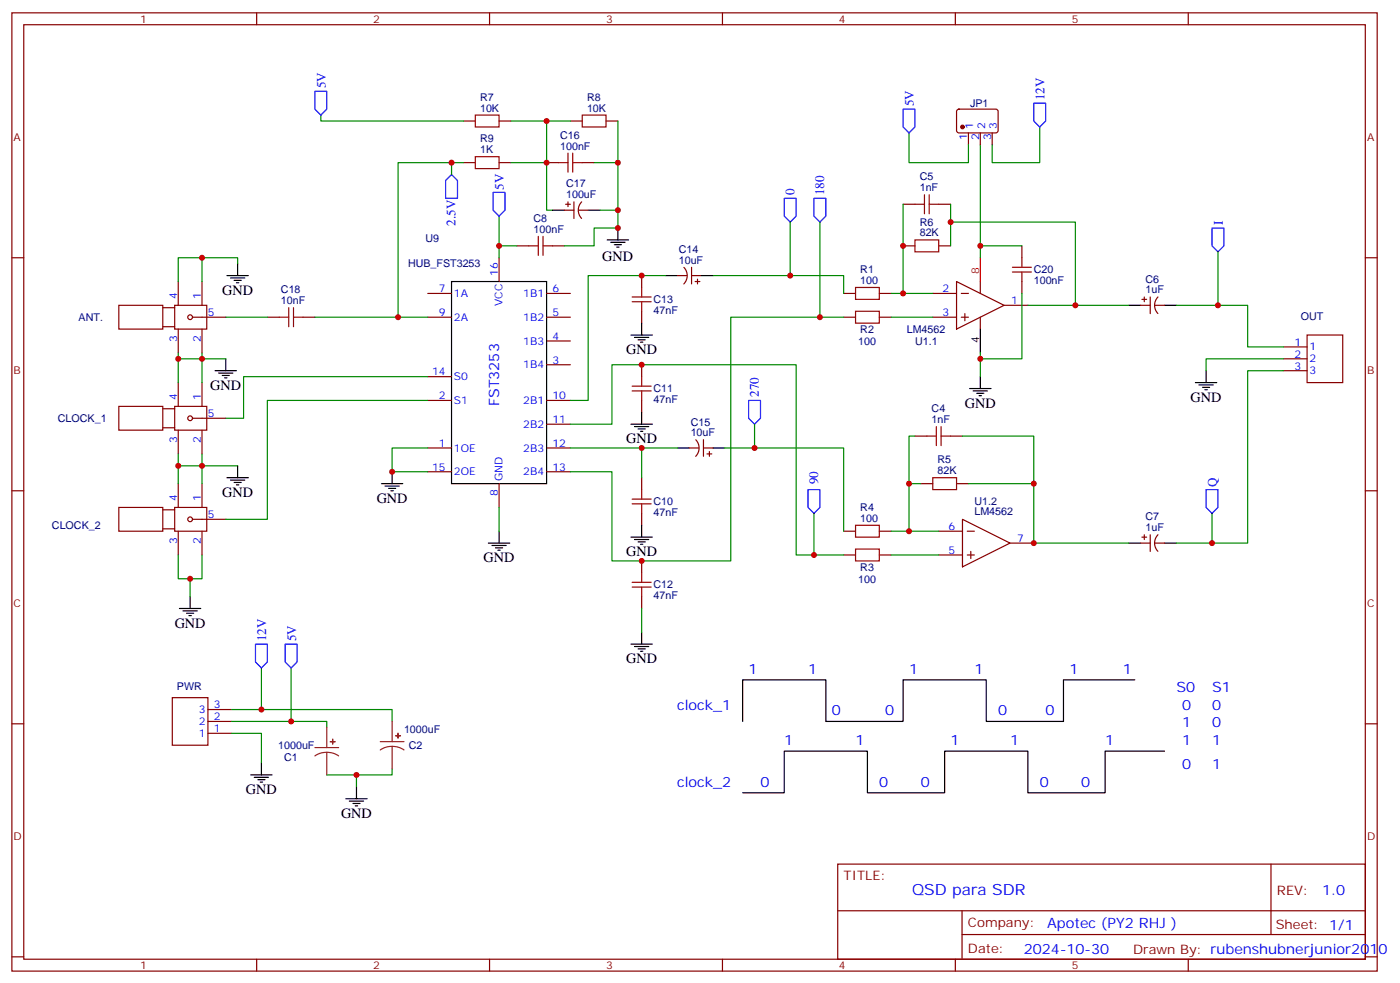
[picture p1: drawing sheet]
<svg xmlns="http://www.w3.org/2000/svg" width="416mm" height="292mm" viewBox="0 0 416 292" stroke-linecap="round" stroke-linejoin="round" font-family="sans-serif">
<g fill="none" stroke="#870000" stroke-width=".35">
<path d="M3.5 3.8h405.4v284.3h-405.4zM7.1 7.3h398.2v277.3h-398.2zM76.2 3.8v3.5M145.3 3.8v3.5M214.5 3.8v3.5M283.6 3.8v3.5M352.8 3.8v3.5M137.6 35.9h3.5M148.2 35.9h3.5M169.3 35.9h3.6M179.9 35.9h3.5M284.2 32.6l.5-.2h11.2l.4 .7v5.9l-.7 .4h-11.2l-.4-.7v-5.6z"/>
<path d="M287.5 39.4v3.6M291 39.4v3.6M294.6 39.4v3.6M137.6 48.3h3.5M148.2 48.3h3.5M162.3 48.3h3.5M168.6 59.9v1.4M170.4 59.9v4.9M172.7 59.9a3.5 3.5 0 0 0 0 4.9M172.9 48.3h3.5M3.5 76.5h3.6M148.2 76.5v7"/>
<path d="M153.5 73h3.5M164 73h3.6M167.6 62.4h2.8M167.9 60.6h1.4M171.8 62.4h2.8M203 79.3a3.5 3.5 0 0 1 0 5M205.3 79.3v4.9M268.1 60.6h3.5M268.1 73h3.5M278.7 60.6h3.5M278.7 73h3.5M303.4 73v3.5"/>
<path d="M405.3 76.5h3.6M35.3 90.6h13v7h-13zM48.3 91.3h3.6M48.3 96.9h3.6M51.9 90.6h9.5v7h-9.5zM52.9 83.5v7.1M52.9 97.6v7.1M57.1 94.1h9.9M60 83.5v7.1M60 97.6v7.1M79.4 94.1h3.5M90 94.1h3.5"/>
<path d="M127 87.1h7.1M127 94.1h7.1M162.3 87.1h7M162.3 94.1h7M190.5 81.8v3.5M190.5 92.4v3.5M201.1 81.8h2.8M205.3 81.8h2.8M206.4 83.5h1.4M207.1 82.8v1.4M250.5 87.1h3.5M250.5 94.1h3.5"/>
<path d="M261.1 87.1h3.5M261.1 94.1h3.5M276.9 87.1h7.1M276.9 94.1h7.1M284 83.5l14.1 7.1-14.1 7zM285.4 87.1h2.1M285.4 94.1h2.1M286.5 93.1v2.1M291 83.5v3.6M291 94.1v3.5M298.1 90.6h7.1M303.4 83.5v3.6"/>
<path d="M338.7 90.6h2.8M339 88.8h1.4M339.7 88.1v1.4M341.5 88.1v5M342.9 90.6h2.8M343.8 88.1a3.5 3.5 0 0 0 0 4.9M388.1 99.4h10.5v14.1h-10.5zM52.9 113.5v7.1M60 113.5v7.1M127 118.8h7.1M127 111.8h7.1M162.3 118.8h7"/>
<path d="M162.3 108.2h7M162.3 101.2h7M190.5 108.2v3.6M190.5 118.8v3.5M381 102.9h7.1M381 106.5h7.1M381 110h7.1M35.3 120.6h13v7h-13zM48.3 121.3h3.6M48.3 126.9h3.6M51.9 120.6h9.5v7h-9.5zM52.9 127.6v7.1"/>
<path d="M57.1 124.1h9.9M60 127.6v7.1M127 132.9h7.1M127 140h7.1M162.3 132.9h7M162.3 125.9h7M162.3 140h7M204.6 132.9h2.8M206.6 130.5a3.5 3.5 0 0 1-.1 4.9M208.8 132.9h2.9M208.8 130.5v4.9M209.9 134.7h1.4"/>
<path d="M210.6 134v1.4M271.6 129.4h3.6M282.2 129.4h3.6M3.5 145.6h3.6M35.3 150.6h13v7h-13zM48.3 151.3h3.6M48.3 156.9h3.6M51.9 150.6h9.5v7h-9.5zM52.9 143.5v7.1M52.9 157.6v7.1M57.1 154.1h9.9M60 143.5v7.1"/>
<path d="M60 157.6v7.1M148.2 143.5v7.1M190.5 141.7v3.6M190.5 152.3v3.6M250.5 157.6h3.5M261.1 157.6h3.5M273.4 143.5h3.5M278.7 157.6h7.1M284 143.5h3.5M285.8 154.1l14.1 7-14.1 7.1zM287.2 157.6h2.1M339 159.4h1.4"/>
<path d="M339.7 158.7v1.4M341.5 158.7v4.9M343.8 158.7a3.5 3.5 0 0 0 0 4.9M405.3 145.6h3.6M190.5 166.4v3.6M190.5 177v3.6M250.5 164.7h3.5M261.1 164.7h3.5M278.7 164.7h7.1M287.2 164.7h2.1M288.2 163.6v2.1M299.9 161.1h7"/>
<path d="M338.7 161.1h2.8M342.9 161.1h2.8M3.5 214.8h3.6M51.2 207h10.5v14.1h-10.5zM61.7 217.6h7.1M61.7 214.1h7.1M61.7 210.5h7.1M405.3 214.8h3.6M248.7 256.4h156.6v28.2h-156.6zM377.3 256.4v20.9M248.7 270.2h156.5M285.6 277.3h119.6"/>
<path d="M285.6 270.2v14.2M3.5 283.9h3.6M76.2 284.6v3.5M145.3 284.6v3.5M214.5 284.6v3.5M283.6 284.6v3.5M352.8 284.6v3.5M405.3 283.9h3.6"/>
<circle cx="56.4" cy="94.1" r=".71"/>
<circle cx="56.4" cy="124.1" r=".71"/>
<circle cx="56.4" cy="154.1" r=".71"/>
</g>
<path d="M291 76.5v7" fill="none" stroke="#f00" stroke-width=".35"/>
<g fill="none" stroke="#000" stroke-width=".35">
<path d="M70.6 78.2v3.6M164 62.4h3.6M174.6 62.4h3.6M180.3 71.2h6.3M181.3 71.9h4.3M182.4 72.6h2.1M183.1 73.3h.7M183.4 67.7v3.5M67.4 81.8h6.3M68.4 82.5h4.3M69.5 83.2h2.1M70.2 83.9h.7"/>
<path d="M134.1 83.5h28.2v60h-28.2zM187.3 99.4h6.4M190.5 95.9v3.5M197.6 81.8h3.5M208.1 81.8h3.6M291 97.6v7.1M335.1 90.6h3.6M345.7 90.6h3.5M63.9 110h6.3M64.9 110.7h4.2M66 111.4h2.1M66.7 112.1h.7"/>
<path d="M67 106.5v3.5M188.4 100.1h4.2M189.4 100.8h2.2M190.1 101.5h.8M287.9 115.3h6.3M288.9 116h4.3M290 116.7h2.1M290.7 117.4h.7M291 111.8v3.5M354.9 113.5h6.3M356 114.2h4.2M357 114.9h2.1"/>
<path d="M357.7 115.6h.7M358.1 110v3.5M70.6 138.2v3.5M116.4 140v3.5M187.3 125.9h6.4M188.4 126.6h4.2M189.4 127.3h2.2M190.1 128h.8M190.5 122.3v3.6M201.1 132.9h3.5M211.7 132.9h3.5M67.4 141.7h6.3"/>
<path d="M68.4 142.5h4.3M69.5 143.2h2.1M70.2 143.9h.7M113.2 143.5h6.4M114.3 144.2h4.2M115.4 144.9h2.1M116.1 145.6h.7M148.2 157.6v3.5M187.3 159.4h6.4M190.5 155.9v3.5M56.4 177v3.6M145 161.1h6.3"/>
<path d="M146 161.9h4.3M147.1 162.6h2.1M147.8 163.3h.7M188.4 160.1h4.2M189.4 160.8h2.2M190.1 161.5h.8M335.1 161.1h3.6M345.7 161.1h3.5M53.3 180.6h6.3M54.3 181.3h4.3M55.4 182h2.1M56.1 182.7h.7"/>
<path d="M187.3 191.1h6.4M188.4 191.8h4.2M189.4 192.5h2.2M190.1 193.3h.8M190.5 187.6v3.5M336.9 201.7h-21.2v12.4h-22.9v-12.4h-24.7v12.4h-22.9v-12.4h-24.7v12.4M74.4 229.9h6.4M75.5 230.6h4.2M76.6 231.4h2.1M77.3 232.1h.7M77.6 226.4v3.5M102.7 237h6.3"/>
<path d="M103.7 237.7h4.2M104.8 238.4h2.1M105.5 239.1h.7M105.8 233.5v3.5M345.7 222.9h-17.6v12.3h-22.9v-12.3h-24.7v12.3h-23v-12.3h-24.7v12.3h-12.3"/>
</g>
<g fill="none" stroke="#a10000" stroke-width=".35">
<path d="M141.1 34.1h7.1v3.6h-7.1zM172.9 34.1h7v3.6h-7zM141.1 46.5h7.1v3.5h-7.1zM165.8 48.3h2.8M168.6 45.4v5.7M170 48.3h2.9M170 45.4v5.7M274.5 57.8v5.6M275.9 57.8v5.6M157 73h2.8M159.8 70.1v5.7M161.2 73h2.8"/>
<path d="M161.2 70.1v5.7M271.6 71.2h7.1v3.5h-7.1zM271.6 60.6h2.9M275.9 60.6h2.8M300.6 79.3h5.6M303.4 76.5v2.8M82.9 94.1h2.8M85.7 91.3v5.6M87.1 94.1h2.9M87.1 91.3v5.6M187.7 88.1h5.6M187.7 89.5h5.6"/>
<path d="M190.5 85.3v2.8M190.5 89.5v2.9M254 85.3h7.1v3.5h-7.1zM254 92.4h7.1v3.5h-7.1zM300.6 80.7h5.6M303.4 80.7v2.8M187.7 114.6h5.6M187.7 116h5.6M190.5 111.8v2.8M190.5 116v2.8M275.2 129.4h2.8M278 126.6v5.6"/>
<path d="M279.4 126.6v5.6M279.4 129.4h2.8M187.7 148.1h5.6M187.7 149.5h5.6M190.5 145.3v2.8M190.5 149.5v2.8M254 155.9h7.1v3.5h-7.1zM276.9 141.7h7.1v3.6h-7.1zM187.7 172.8h5.6M187.7 174.2h5.6M190.5 170v2.8M190.5 174.2v2.8"/>
<path d="M254 162.9h7.1v3.5h-7.1z"/>
</g>
<g fill="none" stroke="#008700" stroke-width=".35">
<path d="M95.2 34.1v1.8h42.4M151.7 35.9h17.6M162.3 35.9v26.5h1.7M183.4 35.9v31.8h-7v5.3h-8.8M269.9 39.4v8.9h17.6v-5.3M308.7 37.7v10.6h-14.1v-5.3M134.1 48.3v3.5M137.6 48.3h-19.4v45.8h8.8M151.7 48.3h10.6M176.4 48.3h7M291 43v33.5M60 76.5h10.6v1.7"/>
<path d="M148.2 73h5.3M148.2 64.1v12.4M178.2 62.4h5.2M234.6 65.9v15.9M243.4 65.9v28.2M268.1 60.6v26.5M282.2 65.9h37.1v24.7h-14.1M282.2 60.6v12.4M291 73h12.4M361.6 74.7v15.9M52.9 83.5v-7h7.1v7M67 94.1h12.4"/>
<path d="M93.5 94.1h24.7M197.6 81.8h-23v37h-5.3M211.7 81.8h38.8v5.3M250.5 94.1h-33.5v72.3h-35.3v-26.4h-12.4M264.6 87.1h12.3M264.6 94.1h12.3M303.4 87.1v19.4h-12.4M319.3 90.6h15.8M349.2 90.6h21.2v12.3h10.6M52.9 104.7v8.8M52.9 106.5h14.1M60 104.7v8.8"/>
<path d="M127 111.8h-54.7v12.3h-5.3M127 118.8h-47.6v35.3h-12.4M291 104.7v7.1M381 110h-10.6v51.1h-21.2M381 106.5h-22.9v3.5M52.9 134.7v8.8M52.9 138.2h17.7M60 134.7v8.8M127 132.9h-10.6v7.1h10.6M169.3 132.9h31.8M169.3 125.9h12.4v-17.7h54.7v56.5h14.1M190.5 132.9v8.8"/>
<path d="M215.2 132.9h35.3v24.7M224 125.9v7M271.6 129.4h-1.7v14.1h3.5M285.8 129.4h21.1v31.7h28.2M148.2 150.6v7M241.7 152.3v12.4M264.6 157.6h14.1M269.9 143.5v14.1M287.5 143.5h19.4M359.8 152.3v8.8M52.9 164.7v7h7.1v-7M56.4 171.7v5.3"/>
<path d="M264.6 164.7h14.1M77.6 198.2v12.3h-8.8M86.4 198.2v15.9h-17.6M190.5 180.6v7M68.8 217.6h8.8v8.8M77.6 210.5h38.8v3.6M86.4 214.1h10.6v1.7M105.8 229.9v3.6M116.4 228.2v1.7h-19.4"/>
</g>
<g fill="none" stroke="#00f" stroke-width=".35">
<path d="M93.5 27.1h3.5v5.3l-1.8 1.7-1.7-1.7zM268.1 32.4h3.5v5.3l-1.7 1.7-1.8-1.7zM306.9 30.6h3.5v5.3l-1.7 1.8-1.8-1.8zM134.1 51.8l1.7 1.8v5.2h-3.5v-5.2zM146.4 57.1h3.5v5.3l-1.7 1.7-1.8-1.7zM232.8 58.8h3.6v5.3l-1.8 1.8-1.8-1.8zM241.7 58.8h3.5v5.3l-1.8 1.8-1.7-1.8zM359.8 67.7h3.6v5.3l-1.8 1.7-1.8-1.7zM222.2 118.8h3.6v5.3l-1.8 1.8-1.8-1.8zM239.9 145.3h3.5v5.3l-1.7 1.7-1.8-1.7zM358.1 145.3h3.5v5.3l-1.8 1.7-1.7-1.7zM75.8 191.1h3.6v5.3l-1.8 1.8-1.8-1.8z"/>
<path d="M84.7 191.1h3.5v5.3l-1.8 1.8-1.7-1.8z"/>
</g>
<circle cx="285.7" cy="37.7" r=".53" fill="#870000" stroke="#870000" stroke-width=".35"/>
<path d="M97 215.8v6M116.4 214.1v6M93.5 221.8h7M97 223.2l-1.8 .3-1.7 .8M97 223.2l1.9 .3 1.6 .8M97 223.2v6.7M112.9 220.1h7M116.4 221.5l-1.8 .2-1.7 .8M116.4 221.5l1.9 .2 1.6 .8M116.4 221.5v6.7" fill="none" stroke="#8c2424" stroke-width=".35"/>
<g fill="#8c2424" stroke="#8c2424" stroke-width=".35">
<path d="M98.1 220.1h1.4z"/>
<path d="M98.7 219.4l.1 1.4z"/>
<path d="M117.5 218.3h1.4z"/>
<path d="M118.1 217.6l.1 1.4z"/>
</g>
<g fill="#c00">
<circle cx="291" cy="106.5" r=".88"/>
<circle cx="306.9" cy="143.5" r=".88"/>
<circle cx="269.9" cy="157.6" r=".88"/>
<circle cx="269.9" cy="143.5" r=".88"/>
<circle cx="291" cy="73" r=".88"/>
<circle cx="268.1" cy="87.1" r=".88"/>
<circle cx="268.1" cy="73" r=".88"/>
<circle cx="282.2" cy="65.9" r=".88"/>
<circle cx="319.3" cy="90.6" r=".88"/>
<circle cx="306.9" cy="161.1" r=".88"/>
<circle cx="116.4" cy="140" r=".88"/>
<circle cx="190.5" cy="132.9" r=".88"/>
<circle cx="190.5" cy="81.8" r=".88"/>
<circle cx="190.5" cy="108.2" r=".88"/>
<circle cx="190.5" cy="166.4" r=".88"/>
<circle cx="234.6" cy="81.8" r=".88"/>
<circle cx="243.4" cy="94.1" r=".88"/>
<circle cx="224" cy="132.9" r=".88"/>
<circle cx="241.7" cy="164.7" r=".88"/>
<circle cx="183.4" cy="48.3" r=".88"/>
<circle cx="162.3" cy="35.9" r=".88"/>
<circle cx="183.4" cy="62.4" r=".88"/>
<circle cx="162.3" cy="48.3" r=".88"/>
<circle cx="134.1" cy="48.3" r=".88"/>
<circle cx="118.2" cy="94.1" r=".88"/>
<circle cx="56.4" cy="171.7" r=".88"/>
<circle cx="60" cy="138.2" r=".88"/>
<circle cx="52.9" cy="138.2" r=".88"/>
<circle cx="60" cy="76.5" r=".88"/>
<circle cx="60" cy="106.5" r=".88"/>
<circle cx="52.9" cy="106.5" r=".88"/>
<circle cx="148.2" cy="73" r=".88"/>
<circle cx="183.4" cy="67.7" r=".88"/>
<circle cx="86.4" cy="214.1" r=".88"/>
<circle cx="105.8" cy="229.9" r=".88"/>
<circle cx="77.6" cy="210.5" r=".88"/>
<circle cx="361.6" cy="90.6" r=".88"/>
<circle cx="359.8" cy="161.1" r=".88"/>
</g>
<text font-size="4.6" fill="#00f" x="270.8" y="265.4">QSD para SDR</text>
<g font-size="4.2">
<text x="178.8" y="77.4">GND</text>
<text x="66" y="87.4">GND</text>
<text x="185.9" y="105.1">GND</text>
<text x="62.4" y="115.6">GND</text>
<text x="353.5" y="119.2">GND</text>
<text x="286.5" y="120.9">GND</text>
<text x="185.9" y="131.5">GND</text>
<text x="66" y="147.4">GND</text>
<text x="111.8" y="149.2">GND</text>
<text x="143.6" y="166.8">GND</text>
<text x="185.9" y="165">GND</text>
<text x="51.9" y="186.2">GND</text>
<text x="185.9" y="196.8">GND</text>
<text x="73" y="235.6">GND</text>
<text x="101.2" y="242.6">GND</text>
</g>
<g font-size="4.2" fill="#00f">
<text x="148.2" y="120.6" transform="rotate(-90 148.2 120.6)">FST3253</text>
<text x="222.2" y="200">1</text>
<text x="239.9" y="200">1</text>
<text x="269.9" y="200">1</text>
<text x="289.3" y="200">1</text>
<text x="317.5" y="200">1</text>
<text x="333.4" y="200">1</text>
<text x="349.2" y="205.2">S0</text>
<text x="359.8" y="205.2">S1</text>
<text x="201.1" y="210.5">clock_1</text>
<text x="246.9" y="212.3">0</text>
<text x="262.8" y="212.3">0</text>
<text x="296.3" y="212.3">0</text>
<text x="310.4" y="212.3">0</text>
<text x="351" y="210.5">0</text>
<text x="351" y="215.8">1</text>
<text x="359.8" y="210.5">0</text>
<text x="359.8" y="215.8">0</text>
<text x="232.8" y="221.1">1</text>
<text x="254" y="221.1">1</text>
<text x="282.2" y="221.1">1</text>
<text x="299.9" y="221.1">1</text>
<text x="328.1" y="221.1">1</text>
<text x="351" y="221.1">1</text>
<text x="359.8" y="221.1">1</text>
<text x="201.1" y="233.5">clock_2</text>
<text x="225.8" y="233.5">0</text>
<text x="261.1" y="233.5">0</text>
<text x="273.4" y="233.5">0</text>
<text x="308.7" y="233.5">0</text>
<text x="321" y="233.5">0</text>
<text x="351" y="228.2">0</text>
<text x="359.8" y="228.2">1</text>
<text x="392.5" y="265.7">1.0</text>
<text x="310.9" y="275.2">Apotec (PY2 RHJ )</text>
<text x="304" y="283">2024-10-30</text>
</g>
<g font-size="3.9" fill="#00f">
<text x="96.7" y="26.3" transform="rotate(-90 96.7 26.3)">5V</text>
<text x="310.1" y="29.8" transform="rotate(-90 310.1 29.8)">12V</text>
<text x="271.3" y="31.5" transform="rotate(-90 271.3 31.5)">5V</text>
<text x="149.6" y="56.2" transform="rotate(-90 149.6 56.2)">5V</text>
<text x="235.9" y="57.8" transform="rotate(-90 235.9 57.8)">0</text>
<text x="244.7" y="58" transform="rotate(-90 244.7 58)">180</text>
<text x="135.3" y="67" transform="rotate(-90 135.3 67)">2.5V</text>
<text x="363" y="66.8" transform="rotate(-90 363 66.8)">I</text>
<text x="225.3" y="117.8" transform="rotate(-90 225.3 117.8)">270</text>
<text x="242.9" y="143.6" transform="rotate(-90 242.9 143.6)">90</text>
<text x="361.3" y="144.4" transform="rotate(-90 361.3 144.4)">Q</text>
<text x="79.1" y="190.3" transform="rotate(-90 79.1 190.3)">12V</text>
<text x="87.9" y="190.3" transform="rotate(-90 87.9 190.3)">5V</text>
</g>
<g font-size="3.9" fill="#800">
<text x="250.5" y="261">TITLE:</text>
<text x="379.1" y="265.7">REV:</text>
<text x="287.4" y="275.2">Company:</text>
<text x="378.7" y="275.8">Sheet: 1/1</text>
<text x="287.4" y="282.9">Date:</text>
<text x="336.4" y="282.9">Drawn By: rubenshubnerjunior2010</text>
</g>
<g font-size="3.2" fill="#800">
<text x="41.6" y="6.8">1</text>
<text x="110.8" y="6.8">2</text>
<text x="179.9" y="6.8">3</text>
<text x="249.1" y="6.8">4</text>
<text x="318.2" y="6.8">5</text>
<text x="4.1" y="41.9">A</text>
<text x="405.9" y="41.9">A</text>
<text x="4.1" y="111.1">B</text>
<text x="405.9" y="111.1">B</text>
<text x="4.1" y="180.2">C</text>
<text x="405.9" y="180.2">C</text>
<text x="4.1" y="249.3">D</text>
<text x="405.9" y="249.3">D</text>
<text x="41.6" y="287.6">1</text>
<text x="110.8" y="287.6">2</text>
<text x="179.9" y="287.6">3</text>
<text x="249.1" y="287.6">4</text>
<text x="318.2" y="287.6">5</text>
</g>
<g font-size="3.2" fill="#000080">
<text x="142.5" y="29.9">R7</text>
<text x="174.3" y="29.9">R8</text>
<text x="142.5" y="33.1">10K</text>
<text x="174.3" y="33.1">10K</text>
<text x="288" y="31.7">JP1</text>
<text x="166.3" y="41.2">C16</text>
<text x="142.5" y="45.4">1K</text>
<text x="142.5" y="42.3">R9</text>
<text x="166.3" y="44.4">100nF</text>
<text x="273.1" y="53.6">C5</text>
<text x="168.1" y="58.8">100uF</text>
<text x="168.1" y="55.6">C17</text>
<text x="273.1" y="56.7">1nF</text>
<text x="158.4" y="65.9">C8</text>
<text x="126.3" y="71.8">U9</text>
<text x="158.4" y="69.1">100nF</text>
<text x="273.1" y="70.1">82K</text>
<text x="273.1" y="67">R6</text>
<text x="201.5" y="75.1">C14</text>
<text x="121.1" y="79.3">HUB_FST3253</text>
<text x="201.5" y="78.2">10uF</text>
<text x="255.4" y="81.1">R1</text>
<text x="306.9" y="81.1">C20</text>
<text x="340.1" y="83.9">C6</text>
<text x="83.4" y="87">C18</text>
<text x="194" y="89.9">C13</text>
<text x="255.4" y="84.2">100</text>
<text x="306.9" y="84.4">100nF</text>
<text x="340.1" y="87.1">1uF</text>
<text x="23.3" y="95.2">ANT.</text>
<text x="83.4" y="90.2">10nF</text>
<text x="194" y="93.1">47nF</text>
<text x="386.2" y="95">OUT</text>
<text x="255.4" y="98.8">R2</text>
<text x="269.2" y="98.8">LM4562</text>
<text x="254.8" y="102.4">100</text>
<text x="271.7" y="102.3">U1.1</text>
<text x="194" y="119.5">47nF</text>
<text x="194" y="116.3">C11</text>
<text x="17.2" y="125.2">CLOCK_1</text>
<text x="276.6" y="125.5">1nF</text>
<text x="276.6" y="122.3">C4</text>
<text x="205.1" y="129.4">10uF</text>
<text x="205.1" y="126.3">C15</text>
<text x="278.4" y="137.5">R5</text>
<text x="278.4" y="140.7">82K</text>
<text x="194" y="149.9">C10</text>
<text x="289.3" y="149.9">U1.2</text>
<text x="194" y="153">47nF</text>
<text x="255.4" y="154.8">100</text>
<text x="255.4" y="151.6">R4</text>
<text x="289.3" y="152.9">LM4562</text>
<text x="340.1" y="154.4">C7</text>
<text x="15.4" y="156.9">CLOCK_2</text>
<text x="340.1" y="157.6">1uF</text>
<text x="254.8" y="172.9">100</text>
<text x="255.4" y="169.4">R3</text>
<text x="194" y="177.7">47nF</text>
<text x="194" y="174.6">C12</text>
<text x="52.5" y="204.6">PWR</text>
<text x="119.9" y="217.6">1000uF</text>
<text x="82.6" y="222.3">1000uF</text>
<text x="84.3" y="225.8">C1</text>
<text x="121.4" y="222.3">C2</text>
</g>
<g font-size="3.2" fill="#00f">
<text x="287.2" y="41.6" transform="rotate(-90 287.2 41.6)">1</text>
<text x="288.9" y="38.1" transform="rotate(-90 288.9 38.1)">1</text>
<text x="290.7" y="41.6" transform="rotate(-90 290.7 41.6)">2</text>
<text x="292.5" y="38.1" transform="rotate(-90 292.5 38.1)">2</text>
<text x="294.2" y="41.6" transform="rotate(-90 294.2 41.6)">3</text>
<text x="296" y="38.1" transform="rotate(-90 296 38.1)">3</text>
<text x="147.8" y="81.8" transform="rotate(-90 147.8 81.8)">16</text>
<text x="52.6" y="88.8" transform="rotate(-90 52.6 88.8)">4</text>
<text x="59.6" y="88.8" transform="rotate(-90 59.6 88.8)">1</text>
<text x="130.3" y="86.7">7</text>
<text x="134.8" y="88.1">1A</text>
<text x="155.4" y="88.1">1B1</text>
<text x="164" y="86.7">6</text>
<text x="279.9" y="86.7">2</text>
<text x="61.7" y="93.8">5</text>
<text x="130.3" y="93.8">9</text>
<text x="134.8" y="95.2">2A</text>
<text x="149.2" y="90.8" transform="rotate(-90 149.2 90.8)">VCC</text>
<text x="155.4" y="95.2">1B2</text>
<text x="164" y="93.8">5</text>
<text x="279.9" y="93.8">3</text>
<text x="300.2" y="90.2">1</text>
<text x="52.6" y="101.4" transform="rotate(-90 52.6 101.4)">3</text>
<text x="59.6" y="101.4" transform="rotate(-90 59.6 101.4)">2</text>
<text x="164" y="100.8">4</text>
<text x="155.4" y="102.2">1B3</text>
<text x="164" y="107.9">3</text>
<text x="384.3" y="102.6">1</text>
<text x="384.3" y="106.1">2</text>
<text x="388.8" y="104">1</text>
<text x="388.8" y="107.5">2</text>
<text x="128.3" y="111.4">14</text>
<text x="134.8" y="112.8">S0</text>
<text x="155.4" y="109.3">1B4</text>
<text x="384.3" y="109.6">3</text>
<text x="388.8" y="111.1">3</text>
<text x="52.6" y="118.8" transform="rotate(-90 52.6 118.8)">4</text>
<text x="59.6" y="118.8" transform="rotate(-90 59.6 118.8)">1</text>
<text x="130.3" y="118.5">2</text>
<text x="134.8" y="119.9">S1</text>
<text x="155.4" y="119.9">2B1</text>
<text x="164" y="118.5">10</text>
<text x="61.7" y="123.8">5</text>
<text x="164" y="125.5">11</text>
<text x="52.6" y="131.4" transform="rotate(-90 52.6 131.4)">3</text>
<text x="59.6" y="131.4" transform="rotate(-90 59.6 131.4)">2</text>
<text x="155.4" y="126.9">2B2</text>
<text x="130.3" y="132.6">1</text>
<text x="134.8" y="134">1OE</text>
<text x="155.4" y="134">2B3</text>
<text x="164" y="132.6">12</text>
<text x="128.3" y="139.6">15</text>
<text x="134.8" y="141">2OE</text>
<text x="149.2" y="142.8" transform="rotate(-90 149.2 142.8)">GND</text>
<text x="155.4" y="141">2B4</text>
<text x="164" y="139.6">13</text>
<text x="52.6" y="148.8" transform="rotate(-90 52.6 148.8)">4</text>
<text x="59.6" y="148.8" transform="rotate(-90 59.6 148.8)">1</text>
<text x="147.8" y="147.3" transform="rotate(-90 147.8 147.3)">8</text>
<text x="61.7" y="153.7">5</text>
<text x="52.6" y="161.4" transform="rotate(-90 52.6 161.4)">3</text>
<text x="59.6" y="161.4" transform="rotate(-90 59.6 161.4)">2</text>
<text x="281.6" y="157.3">6</text>
<text x="302" y="160.8">7</text>
<text x="281.6" y="164.3">5</text>
<text x="59" y="215.1">2</text>
<text x="59" y="211.6">3</text>
<text x="63.5" y="213.7">2</text>
<text x="63.5" y="210.2">3</text>
<text x="59" y="218.7">1</text>
<text x="63.5" y="217.2">1</text>
</g>
<text font-size="3.2" fill="#f00" x="290.7" y="81.4" transform="rotate(-90 290.7 81.4)">8</text>
<text font-size="3.2" x="290.7" y="101.8" transform="rotate(-90 290.7 101.8)">4</text>
</svg>
